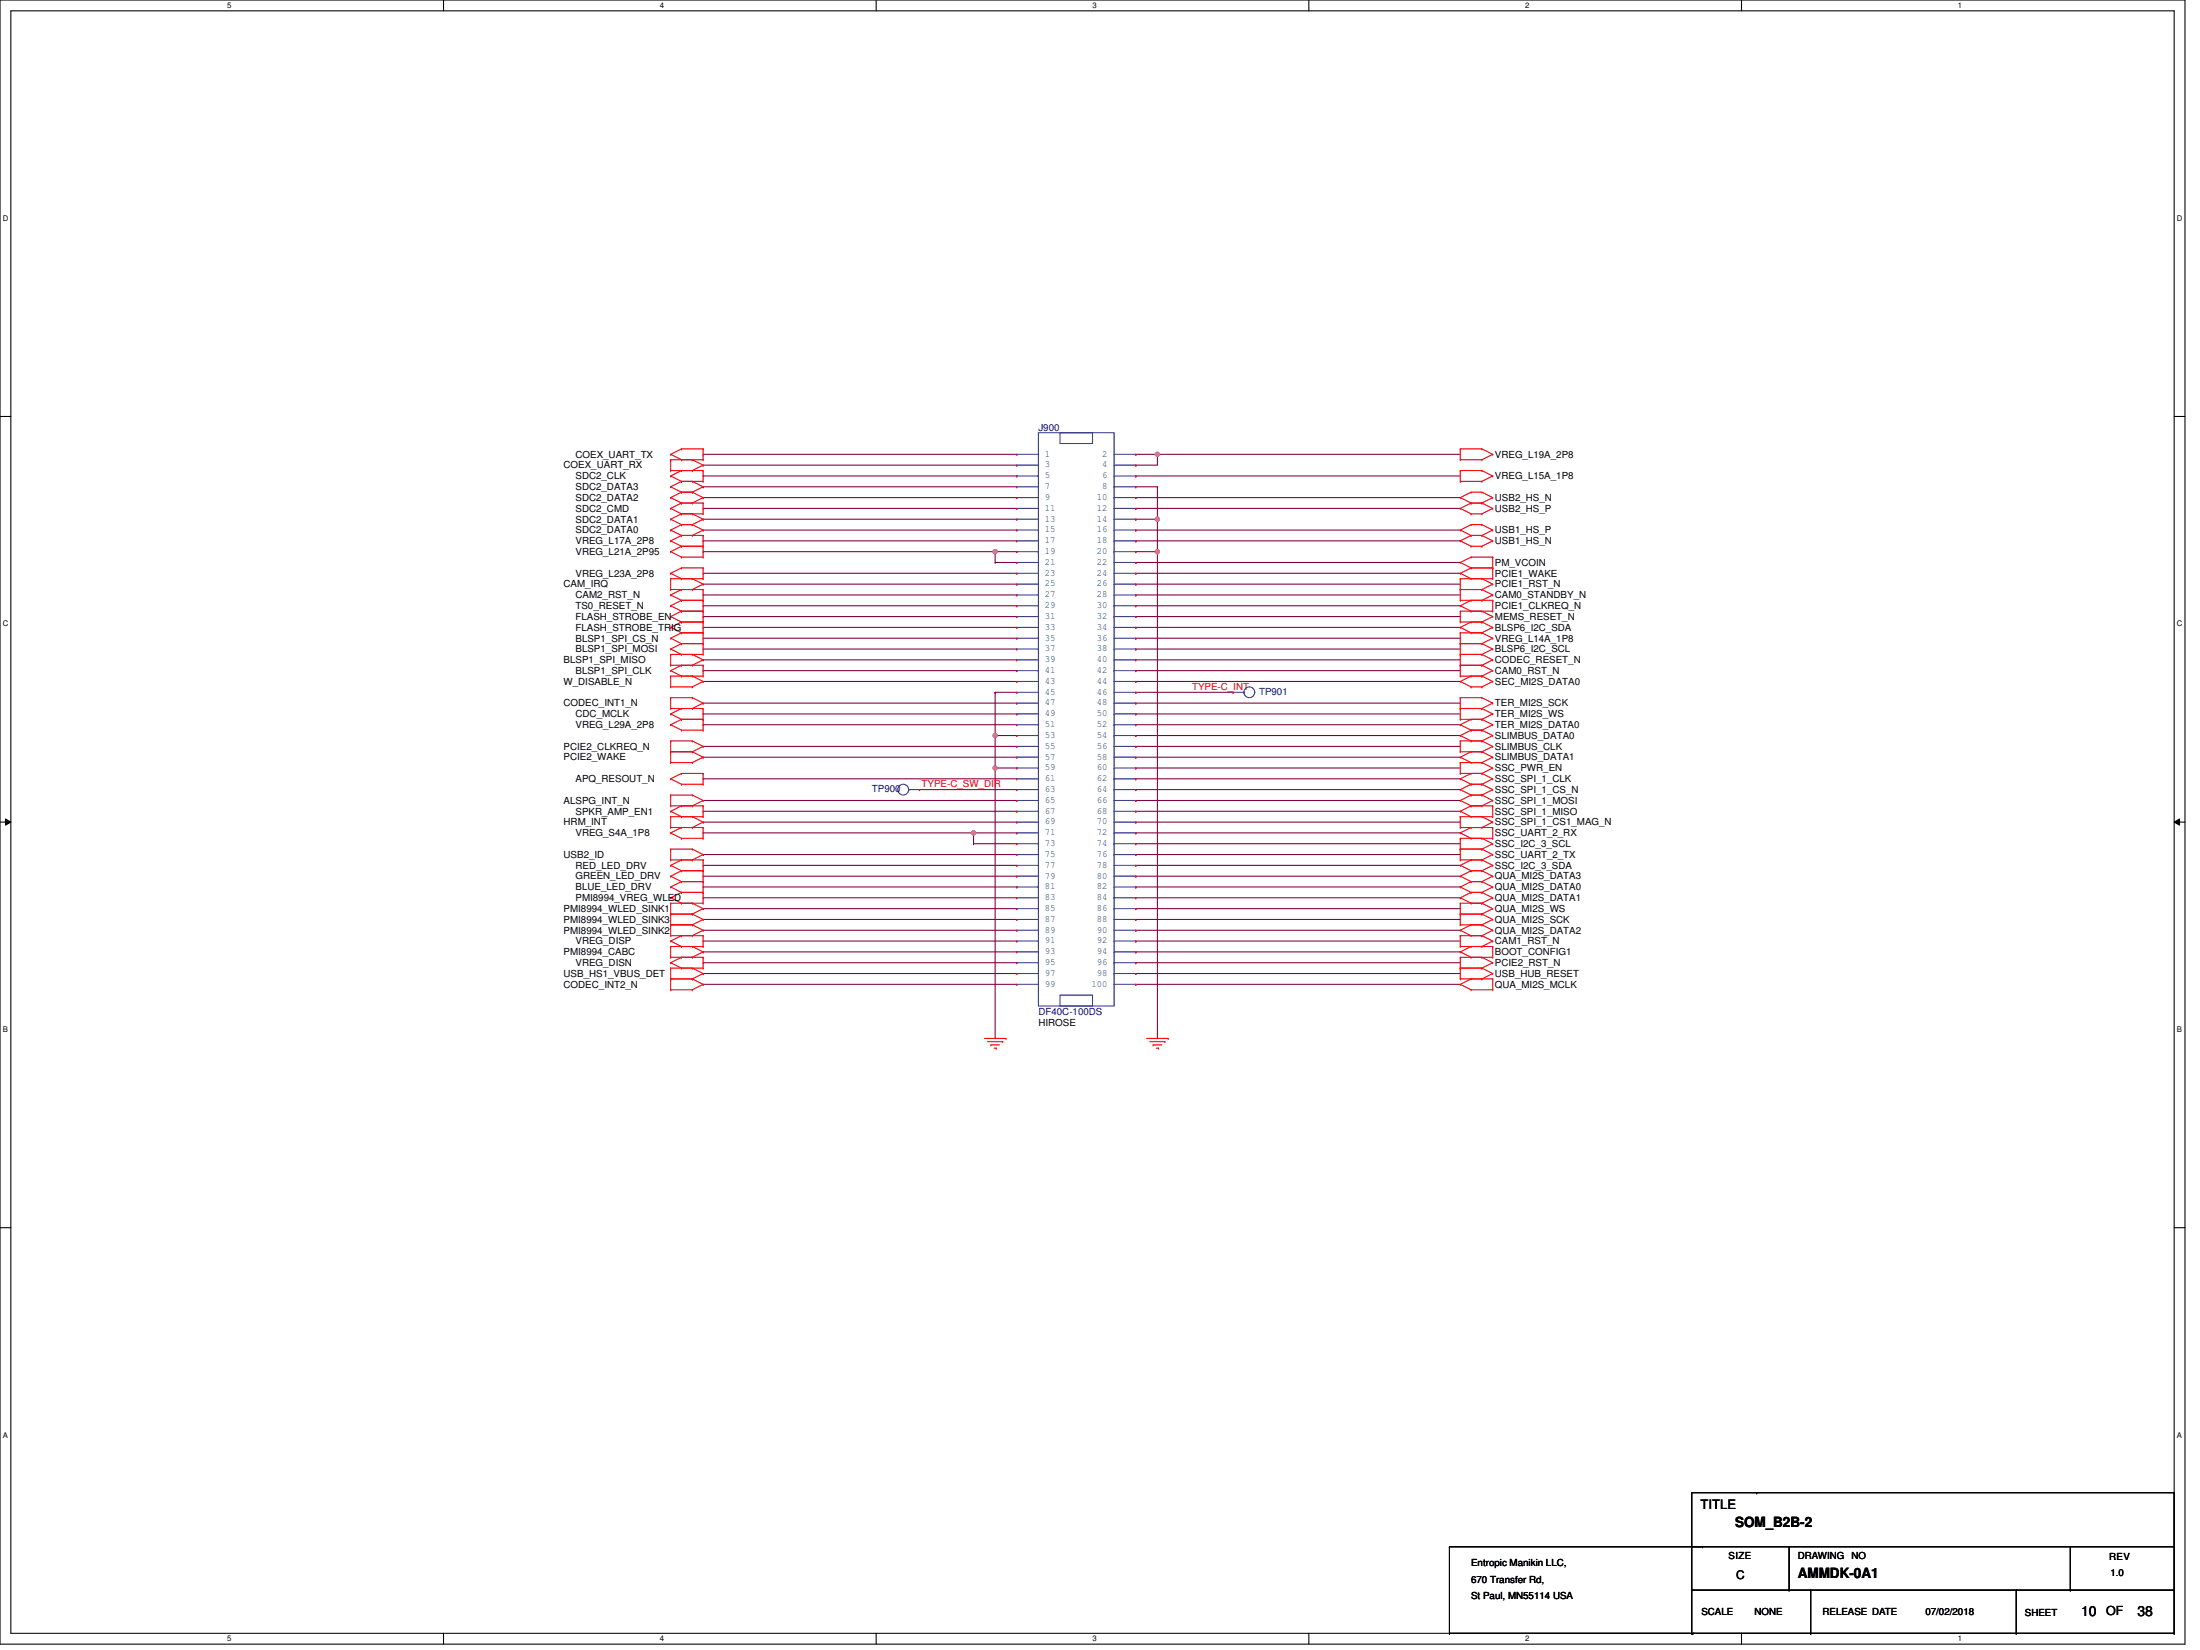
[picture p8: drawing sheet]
<svg xmlns="http://www.w3.org/2000/svg" width="610mm" height="457mm" viewBox="0 0 610 457" stroke-linecap="round" stroke-linejoin="round" font-family="sans-serif">
<path d="M0 0h605.4v455.6h-605.4zM3 3h599.4v449.6h-599.4z" fill="none" stroke="#000" stroke-width=".3"/>
<g fill="#fff">
<path d="M62.9 .3h1.2v2.4h-1.2z"/>
<path d="M62.9 452.9h1.2v2.4h-1.2z"/>
</g>
<path d="M122.9 0v3M122.9 452.6v3" fill="none" stroke="#000" stroke-width=".3"/>
<g fill="#fff">
<path d="M182.8 .3h1.2v2.4h-1.2z"/>
<path d="M182.8 452.9h1.2v2.4h-1.2z"/>
</g>
<path d="M242.8 0v3M242.8 452.6v3" fill="none" stroke="#000" stroke-width=".3"/>
<g fill="#fff">
<path d="M302.7 .3h1.2v2.4h-1.2z"/>
<path d="M302.7 452.9h1.2v2.4h-1.2z"/>
</g>
<path d="M362.7 0v3M362.7 452.6v3" fill="none" stroke="#000" stroke-width=".3"/>
<g fill="#fff">
<path d="M422.6 .3h1.2v2.4h-1.2z"/>
<path d="M422.6 452.9h1.2v2.4h-1.2z"/>
</g>
<path d="M482.6 0v3M482.6 452.6v3" fill="none" stroke="#000" stroke-width=".3"/>
<g fill="#fff">
<path d="M542.5 .3h1.2v2.4h-1.2z"/>
<path d="M542.5 452.9h1.2v2.4h-1.2z"/>
<path d="M.8 59.2h1.5v2.4h-1.5z"/>
<path d="M603.2 59.2h1.5v2.4h-1.5z"/>
<path d="M.8 171.6h1.5v2.4h-1.5z"/>
<path d="M603.2 171.6h1.5v2.4h-1.5z"/>
</g>
<path d="M0 115.4h3M602.4 115.4h3" fill="none" stroke="#000" stroke-width=".3"/>
<g fill="#fff">
<path d="M.8 284h1.4v2.4h-1.4z"/>
<path d="M603.2 284h1.4v2.4h-1.4z"/>
</g>
<path d="M0 227.8h3M602.4 227.8h3" fill="none" stroke="#000" stroke-width=".3"/>
<path d="M1.5 226.9l1.5 .9-1.5 .9zM602.4 227.8l1.5-.9v1.8z" fill="#000"/>
<path d="M1.5 226.9l1.5 .9-1.5 .9zM602.4 227.8l1.5-.9v1.8z" fill="none" stroke="#000" stroke-width=".28"/>
<g fill="#fff">
<path d="M.8 396.4h1.4v2.4h-1.4z"/>
<path d="M603.2 396.4h1.4v2.4h-1.4z"/>
</g>
<path d="M0 340.2h3M602.4 340.2h3" fill="none" stroke="#000" stroke-width=".3"/>
<path d="M275.7 212.8h.1M275.7 212.8v74.9" fill="none" stroke="#800040" stroke-width=".3"/>
<circle cx="275.7" cy="212.8" r=".59" fill="#f0f"/>
<circle cx="275.7" cy="212.8" r=".59" fill="none" stroke="#f0f" stroke-width=".3"/>
<path d="M320.7 152.9h.1M320.7 152.9v134.8" fill="none" stroke="#800040" stroke-width=".3"/>
<circle cx="320.7" cy="152.9" r=".59" fill="#f0f"/>
<circle cx="320.7" cy="152.9" r=".59" fill="none" stroke="#f0f" stroke-width=".3"/>
<g fill="none" stroke="#800040" stroke-width=".3">
<path d="M194.8 128.9h.1M194.8 131.9h.1M194.8 137.9h.1M194.8 125.9h.1M194.8 134.9h.1M194.8 128.9h86.9M194.8 131.9h86.9M194.8 137.9h86.9M194.8 125.9h86.9M194.8 134.9h86.9M314.7 137.9h.1M314.7 131.9h.1"/>
<path d="M314.7 128.9h.1M314.7 131.9h89.9M314.7 137.9h89.9M320.7 125.9h.1M320.7 125.9v3h-6M194.8 140.9h.1M194.8 146.9h.1M194.8 149.9h.1M194.8 158.9h.1M194.8 143.9h.1M194.8 140.9h86.9M194.8 146.9h86.9"/>
<path d="M194.8 149.9h86.9M194.8 158.9h86.9M194.8 143.9h86.9M275.7 155.9h.1M275.7 152.9h.1M275.7 155.9h6M275.7 152.9v3M314.7 140.9h.1M314.7 143.9h.1M314.7 152.9h.1M314.7 155.9h.1M314.7 158.9h.1"/>
<path d="M314.7 146.9h.1M314.7 149.9h.1M314.7 140.9h89.9M314.7 146.9h89.9M314.7 149.9h89.9M314.7 158.9h89.9M314.7 143.9h6M314.7 152.9h6M314.7 155.9h89.9M194.8 167.9h.1M194.8 173.8h.1M194.8 176.8h.1"/>
<path d="M194.8 170.8h.1M194.8 179.8h.1M194.8 161.9h.1M194.8 164.9h.1M194.8 167.9h86.9M194.8 173.8h86.9M194.8 176.8h86.9M194.8 179.8h86.9M194.8 170.8h86.9M194.8 164.9h86.9M194.8 161.9h86.9M314.7 167.9h.1"/>
<path d="M314.7 173.8h.1M314.7 176.8h.1M314.7 179.8h.1M314.7 170.8h.1M314.7 164.9h.1M314.7 161.9h.1M314.7 167.9h89.9M314.7 173.8h89.9M314.7 176.8h89.9M314.7 179.8h89.9M314.7 170.8h89.9M314.7 164.9h89.9"/>
<path d="M314.7 161.9h89.9M194.8 182.8h.1M194.8 185.8h.1M194.8 194.8h.1M194.8 188.8h.1M194.8 197.8h.1M194.8 182.8h86.9M194.8 185.8h86.9M194.8 194.8h86.9M194.8 188.8h86.9M194.8 197.8h86.9M275.7 191.8h.1"/>
<path d="M275.7 191.8h6M275.7 191.8v12M314.7 197.8h.1M314.7 185.8h.1M314.7 188.8h.1M314.7 182.8h.1M314.7 191.8h.1M314.7 194.8h.1M314.7 182.8h89.9M314.7 185.8h89.9M314.7 194.8h89.9M314.7 188.8h89.9"/>
<path d="M314.7 197.8h89.9M314.7 191.8h27M194.8 200.8h.1M194.8 206.8h.1M194.8 215.8h.1M194.8 209.8h.1M194.8 200.8h86.9M194.8 206.8h86.9M194.8 215.8h86.9M194.8 209.8h86.9M254.8 218.8h.1M254.8 218.8h26.9"/>
<path d="M275.7 203.8h.1M275.7 212.8h.1M275.7 203.8h6M275.7 212.8h6M314.7 215.8h.1M314.7 209.8h.1M314.7 206.8h.1M314.7 203.8h.1M314.7 200.8h.1M314.7 212.8h.1M314.7 218.8h.1M314.7 200.8h89.9"/>
<path d="M314.7 203.8h89.9M314.7 206.8h89.9M314.7 212.8h89.9M314.7 215.8h89.9M314.7 209.8h89.9M314.7 218.8h89.9M194.8 221.8h.1M194.8 224.8h.1M194.8 239.8h.1M194.8 227.8h.1M194.8 236.8h.1M194.8 221.8h86.9"/>
<path d="M194.8 224.8h86.9M194.8 239.8h86.9M194.8 227.8h86.9M194.8 236.8h86.9M269.8 233.8h.1M269.8 230.8h.1M269.8 233.8h11.9M269.8 230.8v3M314.7 233.8h.1M314.7 230.8h.1M314.7 239.8h.1M314.7 221.8h.1"/>
<path d="M314.7 224.8h.1M314.7 236.8h.1M314.7 227.8h.1M314.7 221.8h89.9M314.7 224.8h89.9M314.7 239.8h89.9M314.7 233.8h89.9M314.7 230.8h89.9M314.7 227.8h89.9M314.7 236.8h89.9M194.8 242.8h.1M194.8 257.8h.1"/>
<path d="M194.8 245.8h.1M194.8 248.8h.1M194.8 251.8h.1M194.8 254.8h.1M194.8 242.8h86.9M194.8 257.8h86.9M194.8 251.8h86.9M194.8 254.8h86.9M194.8 245.8h86.9M194.8 248.8h86.9M314.7 251.8h.1M314.7 254.8h.1"/>
<path d="M314.7 257.8h.1M314.7 242.8h.1M314.7 245.8h.1M314.7 248.8h.1M314.7 242.8h89.9M314.7 257.8h89.9M314.7 251.8h89.9M314.7 254.8h89.9M314.7 245.8h89.9M314.7 248.8h89.9M194.8 263.8h.1M194.8 266.8h.1"/>
<path d="M194.8 272.8h.1M194.8 260.8h.1M194.8 269.8h.1M194.8 263.8h86.9M194.8 266.8h86.9M194.8 272.8h86.9M194.8 269.8h86.9M194.8 260.8h86.9M314.7 266.8h.1M314.7 269.8h.1M314.7 260.8h.1M314.7 263.8h.1"/>
<path d="M314.7 272.8h.1M314.7 263.8h89.9M314.7 266.8h89.9M314.7 272.8h89.9M314.7 269.8h89.9M314.7 260.8h89.9"/>
</g>
<circle cx="275.7" cy="203.8" r=".59" fill="#f0f"/>
<circle cx="275.7" cy="203.8" r=".59" fill="none" stroke="#f0f" stroke-width=".3"/>
<path d="M314.7 134.9h.1M314.7 134.9h6M320.7 134.9h.1M320.7 134.9v18M320.7 143.9h.1M275.7 203.8h.1M275.7 203.8v9" fill="none" stroke="#800040" stroke-width=".3"/>
<circle cx="320.7" cy="143.9" r=".59" fill="#f0f"/>
<circle cx="320.7" cy="143.9" r=".59" fill="none" stroke="#f0f" stroke-width=".3"/>
<path d="M194.8 152.9h.1M194.8 152.9h86.9M275.7 152.9h.1" fill="none" stroke="#800040" stroke-width=".3"/>
<circle cx="275.7" cy="152.9" r=".59" fill="#f0f"/>
<circle cx="275.7" cy="152.9" r=".59" fill="none" stroke="#f0f" stroke-width=".3"/>
<path d="M194.8 230.8h.1M194.8 230.8h86.9M269.8 230.8h.1" fill="none" stroke="#800040" stroke-width=".3"/>
<circle cx="269.7" cy="230.8" r=".59" fill="#f0f"/>
<circle cx="269.7" cy="230.8" r=".59" fill="none" stroke="#f0f" stroke-width=".3"/>
<path d="M314.7 125.9h.1M314.7 125.9h89.9M320.7 125.9h.1" fill="none" stroke="#800040" stroke-width=".3"/>
<circle cx="320.7" cy="125.9" r=".59" fill="#f0f"/>
<circle cx="320.7" cy="125.9" r=".59" fill="none" stroke="#f0f" stroke-width=".3"/>
<g fill="none" stroke="#f00" stroke-width=".3">
<path d="M185.8 125.9h.1M185.8 130.4h.1M185.8 127.4h.1M185.8 131.9h.1M185.8 134.9h.1M185.8 137.9h.1M185.8 127.4h9M185.8 125.9l3 1.5M185.8 130.4h9M185.8 127.4v3M185.8 131.9l3 1.5M185.8 134.9l3 1.5"/>
<path d="M185.8 137.9l3 1.5M188.8 124.4h.1M188.8 127.4h.1M188.8 130.4h.1M188.8 133.4h.1M188.8 136.4h.1M188.8 139.4h.1M188.8 124.4l-3 1.5M188.8 124.4h6M188.8 130.4l-3 1.5M188.8 133.4h6M188.8 133.4l-3 1.5"/>
<path d="M188.8 136.4h3M188.8 136.4l-3 1.5M188.8 139.4h6M188.8 139.4l-3 1.5M191.8 127.4h.1M191.8 130.4h.1M191.8 133.4h.1M191.8 136.4h.1M191.8 139.4h.1M191.8 127.4l3 1.5M191.8 133.4l3 1.5M191.8 136.4l3 1.5"/>
<path d="M194.8 124.4h.1M194.8 127.4h.1M194.8 128.9h.1M194.8 130.4h.1M194.8 133.4h.1M194.8 134.9h.1M194.8 137.9h.1M194.8 139.4h.1M194.8 124.4v3M194.8 130.4v3M194.8 139.4v3M194.8 128.9l-3 1.5"/>
<path d="M194.8 134.9l-3 1.5M194.8 137.9l-3 1.5M281.7 125.9h.1M281.7 128.9h.1M281.7 131.9h.1M281.7 134.9h.1M281.7 137.9h.1M314.7 125.9h.1M314.7 128.9h.1M314.7 131.9h.1M314.7 134.9h.1M314.7 137.9h.1"/>
<path d="M404.6 127.4h.1M404.6 124.4h.1M404.6 133.4h.1M404.6 130.4h.1M404.6 137.9h.1M404.6 124.4h6M404.6 127.4h6M404.6 130.4h6M404.6 133.4h6M404.6 124.4v3M404.6 130.4v3M404.6 137.9l3 1.5"/>
<path d="M407.6 136.4h.1M407.6 139.4h.1M407.6 136.4h3M407.6 139.4h3M407.6 136.4l-3 1.5M407.6 139.4l-3 1.5M410.6 124.4h.1M410.6 127.4h.1M410.6 130.4h.1M410.6 133.4h.1M410.6 136.4h.1M410.6 139.4h.1"/>
<path d="M410.6 124.4l3 1.5M410.6 130.4l3 1.5M410.6 136.4l3 1.5M410.6 139.4l3 1.5M413.6 125.9h.1M413.6 131.9h.1M413.6 137.9h.1M413.6 125.9l-3 1.5M413.6 131.9l-3 1.5M413.6 137.9l-3 1.5M185.8 140.9h.1M185.8 143.9h.1"/>
<path d="M185.8 146.9h.1M185.8 149.9h.1M185.8 152.9h.1M185.8 158.9h.1M185.8 140.9l3 1.5M185.8 143.9l3 1.5M185.8 146.9l3 1.5M185.8 149.9l3 1.5M185.8 152.9l3 1.5M185.8 158.9l3 1.5M188.8 142.4h.1M188.8 145.4h.1"/>
<path d="M188.8 148.4h.1M188.8 151.4h.1M188.8 154.4h.1M188.8 157.4h.1M188.8 142.4h6M188.8 142.4l-3 1.5M188.8 145.4h3M188.8 145.4l-3 1.5M188.8 148.4h6M188.8 148.4l-3 1.5M188.8 151.4h6M188.8 151.4l-3 1.5"/>
<path d="M188.8 154.4h6M188.8 157.4l-3 1.5M188.8 157.4h6M191.8 142.4h.1M191.8 145.4h.1M191.8 148.4h.1M191.8 142.4l3 1.5M191.8 145.4l3 1.5M194.8 142.4h.1M194.8 143.9h.1M194.8 146.9h.1M194.8 148.4h.1"/>
<path d="M194.8 151.4h.1M194.8 154.4h.1M194.8 157.4h.1M194.8 148.4v6M194.8 157.4v3M194.8 143.9l-3 1.5M194.8 146.9l-3 1.5M281.7 140.9h.1M281.7 143.9h.1M281.7 146.9h.1M281.7 149.9h.1M281.7 152.9h.1"/>
<path d="M281.7 155.9h.1M281.7 158.9h.1M314.7 140.9h.1M314.7 143.9h.1M314.7 146.9h.1M314.7 149.9h.1M314.7 152.9h.1M314.7 155.9h.1M314.7 158.9h.1M404.6 140.9h.1M404.6 146.9h.1M404.6 149.9h.1"/>
<path d="M404.6 155.9h.1M404.6 158.9h.1M404.6 140.9l3 1.5M404.6 146.9l3 1.5M404.6 149.9l3 1.5M404.6 155.9l3 1.5M404.6 158.9l3 1.5M407.6 142.4h.1M407.6 145.4h.1M407.6 148.4h.1M407.6 151.4h.1M407.6 154.4h.1"/>
<path d="M407.6 157.4h.1M407.6 142.4h3M407.6 145.4h3M407.6 148.4h3M407.6 151.4h3M407.6 154.4h6M407.6 157.4h6M407.6 145.4l-3 1.5M407.6 148.4l-3 1.5M407.6 154.4l-3 1.5M407.6 157.4l-3 1.5M410.6 142.4h.1"/>
<path d="M410.6 145.4h.1M410.6 148.4h.1M410.6 151.4h.1M410.6 145.4l3 1.5M410.6 148.4l3 1.5M413.6 140.9h.1M413.6 146.9h.1M413.6 149.9h.1M413.6 154.4h.1M413.6 157.4h.1M413.6 140.9l-3 1.5M413.6 146.9l-3 1.5"/>
<path d="M413.6 149.9l-3 1.5M413.6 154.4v6M185.8 163.4h.1M185.8 160.4h.1M185.8 164.9h.1M185.8 167.9h.1M185.8 170.8h.1M185.8 173.8h.1M185.8 176.8h.1M185.8 179.8h.1M185.8 160.4v3M185.8 160.4h9"/>
<path d="M185.8 163.4h9M185.8 164.9l3 1.4M185.8 167.9l3 1.5M185.8 170.8l3 1.5M185.8 173.8l3 1.5M185.8 176.8l3 1.5M185.8 179.8l3 1.5M188.8 160.4h.1M188.8 163.4h.1M188.8 166.3h.1M188.8 169.4h.1M188.8 172.3h.1"/>
<path d="M188.8 175.3h.1M188.8 178.3h.1M188.8 163.4l-3 1.5M188.8 166.3h6M188.8 166.3l-3 1.6M188.8 169.4h6M188.8 169.4l-3 1.4M188.8 172.3h6M188.8 172.3l-3 1.5M188.8 175.3h6M188.8 175.3l-3 1.5M188.8 178.3h6"/>
<path d="M188.8 178.3l-3 1.5M191.8 160.4h.1M191.8 163.4h.1M191.8 160.4l3 1.5M194.8 160.4h.1M194.8 161.9h.1M194.8 163.4h.1M194.8 166.3h.1M194.8 169.4h.1M194.8 172.3h.1M194.8 175.3h.1M194.8 178.3h.1"/>
<path d="M194.8 163.4v17.9M194.8 161.9l-3 1.5M281.7 161.9h.1M281.7 164.9h.1M281.7 167.9h.1M281.7 170.8h.1M281.7 173.8h.1M281.7 176.8h.1M281.7 179.8h.1M314.7 161.9h.1M314.7 164.9h.1M314.7 167.9h.1"/>
<path d="M314.7 170.8h.1M314.7 173.8h.1M314.7 176.8h.1M314.7 179.8h.1M404.6 166.3h.1M404.6 163.4h.1M404.6 167.9h.1M404.6 172.3h.1M404.6 169.4h.1M404.6 173.8h.1M404.6 160.4h.1M404.6 178.3h.1"/>
<path d="M404.6 175.3h.1M404.6 160.4h9M404.6 163.4h6M404.6 166.3h9M404.6 169.4h9M404.6 172.3h6M404.6 175.3h6M404.6 178.3h6M404.6 160.4v5.9M404.6 169.4v2.9M404.6 175.3v12M404.6 167.9l3 1.5"/>
<path d="M404.6 173.8l3 1.5M407.6 166.3h.1M407.6 169.4h.1M407.6 172.3h.1M407.6 175.3h.1M407.6 160.4h.1M407.6 166.3l-3 1.6M407.6 172.3l-3 1.5M410.6 163.4h.1M410.6 166.3h.1M410.6 169.4h.1M410.6 172.3h.1"/>
<path d="M410.6 175.3h.1M410.6 160.4h.1M410.6 178.3h.1M410.6 163.4l3 1.5M410.6 169.4l3 1.4M410.6 172.3l3 1.5M410.6 160.4l3 1.5M410.6 175.3l3 1.5M410.6 178.3l3 1.5M413.6 164.9h.1M413.6 166.3h.1M413.6 169.4h.1"/>
<path d="M413.6 170.8h.1M413.6 173.8h.1M413.6 160.4h.1M413.6 161.9h.1M413.6 176.8h.1M413.6 179.8h.1M413.6 164.9l-3 1.4M413.6 166.3v3.1M413.6 170.8l-3 1.5M413.6 173.8l-3 1.5M413.6 161.9l-3 1.5M413.6 176.8l-3 1.5"/>
<path d="M413.6 179.8l-3 1.5M185.8 184.3h.1M185.8 181.3h.1M185.8 185.8h.1M185.8 190.3h.1M185.8 187.3h.1M185.8 196.3h.1M185.8 193.3h.1M185.8 197.8h.1M185.8 181.3v3M185.8 187.3v3M185.8 193.3v3"/>
<path d="M185.8 181.3h9M185.8 184.3h9M185.8 187.3h9M185.8 185.8l3 1.5M185.8 190.3h6M185.8 193.3h6M185.8 196.3h9M185.8 197.8l3 1.5M188.8 181.3h.1M188.8 184.3h.1M188.8 187.3h.1M188.8 196.3h.1"/>
<path d="M188.8 199.3h.1M188.8 184.3l-3 1.5M188.8 196.3l-3 1.5M188.8 199.3h6M188.8 199.3l-3 1.5M191.8 181.3h.1M191.8 184.3h.1M191.8 187.3h.1M191.8 190.3h.1M191.8 193.3h.1M191.8 196.3h.1M191.8 181.3l3 1.5"/>
<path d="M191.8 187.3l3 1.5M191.8 193.3l3 1.5M194.8 181.3h.1M194.8 182.8h.1M194.8 184.3h.1M194.8 187.3h.1M194.8 188.8h.1M194.8 194.8h.1M194.8 196.3h.1M194.8 199.3h.1M194.8 184.3v3M194.8 196.3v6"/>
<path d="M194.8 182.8l-3 1.5M194.8 188.8l-3 1.5M194.8 194.8l-3 1.5M281.7 182.8h.1M281.7 185.8h.1M281.7 188.8h.1M281.7 191.8h.1M281.7 194.8h.1M281.7 197.8h.1M314.7 182.8h.1M314.7 185.8h.1M314.7 188.8h.1"/>
<path d="M314.7 191.8h.1M314.7 194.8h.1M314.7 197.8h.1M341.7 191.8h.1M404.6 181.3h.1M404.6 184.3h.1M404.6 187.3h.1M404.6 188.8h.1M404.6 196.3h.1M404.6 193.3h.1M404.6 199.3h.1M404.6 181.3h6"/>
<path d="M404.6 184.3h6M404.6 187.3h6M404.6 193.3h6M404.6 196.3h6M404.6 199.3h6M404.6 193.3v6M404.6 188.8l3 1.5M407.6 187.3h.1M407.6 190.3h.1M407.6 199.3h.1M407.6 190.3h3M407.6 187.3l-3 1.5"/>
<path d="M407.6 199.3l-3 1.5M410.6 181.3h.1M410.6 184.3h.1M410.6 187.3h.1M410.6 190.3h.1M410.6 193.3h.1M410.6 196.3h.1M410.6 199.3h.1M410.6 181.3l3 1.5M410.6 184.3l3 1.5M410.6 187.3l3 1.5M410.6 193.3l3 1.5"/>
<path d="M410.6 196.3l3 1.5M410.6 199.3l3 1.5M413.6 182.8h.1M413.6 185.8h.1M413.6 188.8h.1M413.6 194.8h.1M413.6 197.8h.1M413.6 182.8l-3 1.5M413.6 185.8l-3 1.5M413.6 188.8l-3 1.5M413.6 194.8l-3 1.5M413.6 197.8l-3 1.5"/>
<path d="M185.8 200.8h.1M185.8 208.3h.1M185.8 205.3h.1M185.8 211.3h.1M185.8 215.8h.1M185.8 205.3v6M185.8 200.8l3 1.5M185.8 205.3h6M185.8 208.3h6M185.8 211.3h6M185.8 215.8l3 1.5M188.8 202.3h.1"/>
<path d="M188.8 214.3h.1M188.8 217.3h.1M188.8 202.3h6M188.8 214.3l-3 1.5M188.8 214.3h6M188.8 217.3h6M191.8 205.3h.1M191.8 208.3h.1M191.8 211.3h.1M191.8 205.3l3 1.5M191.8 208.3l3 1.5M194.8 202.3h.1"/>
<path d="M194.8 206.8h.1M194.8 209.8h.1M194.8 214.3h.1M194.8 217.3h.1M194.8 214.3v3M194.8 206.8l-3 1.5M194.8 209.8l-3 1.5M254.8 218.8h.1M281.7 200.8h.1M281.7 203.8h.1M281.7 206.8h.1M281.7 209.8h.1"/>
<path d="M281.7 212.8h.1M281.7 215.8h.1M281.7 218.8h.1M314.7 200.8h.1M314.7 203.8h.1M314.7 206.8h.1M314.7 209.8h.1M314.7 212.8h.1M314.7 215.8h.1M314.7 218.8h.1M404.6 200.8h.1M404.6 203.8h.1"/>
<path d="M404.6 208.3h.1M404.6 205.3h.1M404.6 209.8h.1M404.6 214.3h.1M404.6 211.3h.1M404.6 215.8h.1M404.6 218.8h.1M404.6 205.3h6M404.6 208.3h6M404.6 211.3h6M404.6 214.3h6M404.6 205.3v3"/>
<path d="M404.6 211.3v3M404.6 200.8l3 1.5M404.6 203.8l3 1.5M404.6 209.8l3 1.5M404.6 215.8l3 1.5M404.6 218.8l3 1.5M407.6 202.3h.1M407.6 205.3h.1M407.6 208.3h.1M407.6 211.3h.1M407.6 214.3h.1M407.6 217.3h.1"/>
<path d="M407.6 202.3h3M407.6 217.3h3M407.6 202.3l-3 1.5M407.6 208.3l-3 1.5M407.6 214.3l-3 1.5M407.6 217.3l-3 1.5M410.6 202.3h.1M410.6 205.3h.1M410.6 208.3h.1M410.6 211.3h.1M410.6 214.3h.1M410.6 217.3h.1"/>
<path d="M410.6 202.3l3 1.5M410.6 205.3l3 1.5M410.6 208.3l3 1.5M410.6 211.3l3 1.5M410.6 214.3l3 1.5M410.6 217.3l3 1.5M413.6 200.8h.1M413.6 203.8h.1M413.6 206.8h.1M413.6 209.8h.1M413.6 212.8h.1M413.6 215.8h.1"/>
<path d="M413.6 218.8h.1M413.6 200.8l-3 1.5M413.6 203.8l-3 1.5M413.6 206.8l-3 1.5M413.6 209.8l-3 1.5M413.6 212.8l-3 1.5M413.6 215.8l-3 1.5M413.6 218.8l-3 1.5M185.8 223.3h.1M185.8 220.3h.1M185.8 224.8h.1M185.8 229.3h.1"/>
<path d="M185.8 226.3h.1M185.8 230.8h.1M185.8 238.3h.1M185.8 235.3h.1M185.8 239.8h.1M185.8 220.3v3M185.8 226.3v3M185.8 235.3v3M185.8 220.3h6M185.8 223.3h9M185.8 226.3h9M185.8 224.8l3 1.5"/>
<path d="M185.8 229.3h9M185.8 230.8l3 1.5M185.8 235.3h6M185.8 238.3h9M185.8 239.8l3 1.5M188.8 223.3h.1M188.8 226.3h.1M188.8 229.3h.1M188.8 232.3h.1M188.8 238.3h.1M188.8 223.3l-3 1.5M188.8 229.3l-3 1.5"/>
<path d="M188.8 232.3h6M188.8 238.3l-3 1.5M191.8 220.3h.1M191.8 223.3h.1M191.8 226.3h.1M191.8 229.3h.1M191.8 235.3h.1M191.8 238.3h.1M191.8 220.3l3 1.5M191.8 226.3l3 1.5M191.8 235.3l3 1.5M194.8 221.8h.1"/>
<path d="M194.8 223.3h.1M194.8 226.3h.1M194.8 227.8h.1M194.8 229.3h.1M194.8 232.3h.1M194.8 236.8h.1M194.8 238.3h.1M194.8 223.3v3M194.8 229.3v3M194.8 238.3v12M194.8 221.8l-3 1.5M194.8 227.8l-3 1.5"/>
<path d="M194.8 236.8l-3 1.5M281.7 221.8h.1M281.7 224.8h.1M281.7 227.8h.1M281.7 230.8h.1M281.7 233.8h.1M281.7 236.8h.1M281.7 239.8h.1M314.7 221.8h.1M314.7 224.8h.1M314.7 227.8h.1M314.7 230.8h.1"/>
<path d="M314.7 233.8h.1M314.7 236.8h.1M314.7 239.8h.1M404.6 221.8h.1M404.6 224.8h.1M404.6 229.3h.1M404.6 226.3h.1M404.6 230.8h.1M404.6 235.3h.1M404.6 232.3h.1M404.6 238.3h.1M404.6 239.8h.1"/>
<path d="M404.6 226.3h9M404.6 229.3h9M404.6 232.3h9M404.6 235.3h6M404.6 238.3h6M404.6 226.3v3M404.6 232.3v6M404.6 221.8l3 1.5M404.6 224.8l3 1.5M404.6 230.8l3 1.5M404.6 239.8l3 1.5M407.6 220.3h.1"/>
<path d="M407.6 223.3h.1M407.6 226.3h.1M407.6 229.3h.1M407.6 232.3h.1M407.6 238.3h.1M407.6 220.3h3M407.6 223.3h6M407.6 220.3l-3 1.5M407.6 223.3l-3 1.5M407.6 229.3l-3 1.5M407.6 238.3l-3 1.5M410.6 220.3h.1"/>
<path d="M410.6 223.3h.1M410.6 226.3h.1M410.6 229.3h.1M410.6 232.3h.1M410.6 235.3h.1M410.6 238.3h.1M410.6 220.3l3 1.5M410.6 226.3l3 1.5M410.6 232.3l3 1.5M410.6 235.3l3 1.5M410.6 238.3l3 1.5M413.6 221.8h.1"/>
<path d="M413.6 223.3h.1M413.6 226.3h.1M413.6 227.8h.1M413.6 229.3h.1M413.6 232.3h.1M413.6 233.8h.1M413.6 236.8h.1M413.6 239.8h.1M413.6 223.3v3M413.6 229.3v3M413.6 221.8l-3 1.5M413.6 227.8l-3 1.5"/>
<path d="M413.6 233.8l-3 1.5M413.6 236.8l-3 1.5M413.6 239.8l-3 1.5M185.8 242.8h.1M185.8 245.8h.1M185.8 248.8h.1M185.8 253.3h.1M185.8 250.3h.1M185.8 256.3h.1M185.8 259.3h.1M185.8 250.3v9M185.8 242.8l3 1.5"/>
<path d="M185.8 245.8l3 1.5M185.8 250.3h9M185.8 248.8l3 1.5M185.8 253.3h6M185.8 256.3h6M185.8 259.3h9M188.8 241.3h.1M188.8 244.3h.1M188.8 247.3h.1M188.8 250.3h.1M188.8 259.3h.1M188.8 241.3h6"/>
<path d="M188.8 241.3l-3 1.5M188.8 244.3h6M188.8 244.3l-3 1.5M188.8 247.3h6M188.8 247.3l-3 1.5M188.8 259.3l-3 1.5M191.8 250.3h.1M191.8 253.3h.1M191.8 256.3h.1M191.8 259.3h.1M191.8 250.3l3 1.5M191.8 253.3l3 1.5"/>
<path d="M191.8 256.3l3 1.5M194.8 241.3h.1M194.8 244.3h.1M194.8 247.3h.1M194.8 250.3h.1M194.8 251.8h.1M194.8 254.8h.1M194.8 257.8h.1M194.8 259.3h.1M194.8 259.3v3M194.8 251.8l-3 1.5M194.8 254.8l-3 1.5"/>
<path d="M194.8 257.8l-3 1.5M281.7 242.8h.1M281.7 245.8h.1M281.7 248.8h.1M281.7 251.8h.1M281.7 254.8h.1M281.7 257.8h.1M314.7 242.8h.1M314.7 245.8h.1M314.7 254.8h.1M314.7 248.8h.1M314.7 257.8h.1"/>
<path d="M314.7 251.8h.1M404.6 242.8h.1M404.6 245.8h.1M404.6 248.8h.1M404.6 253.3h.1M404.6 250.3h.1M404.6 256.3h.1M404.6 257.8h.1M404.6 259.3h.1M404.6 250.3h6M404.6 253.3h6M404.6 256.3h6"/>
<path d="M404.6 259.3h6M404.6 250.3v6M404.6 259.3v3M404.6 242.8l3 1.5M404.6 245.8l3 1.5M404.6 248.8l3 1.5M404.6 257.8l3 1.5M407.6 241.3h.1M407.6 244.3h.1M407.6 247.3h.1M407.6 250.3h.1M407.6 256.3h.1"/>
<path d="M407.6 259.3h.1M407.6 241.3h3M407.6 244.3h3M407.6 247.3h3M407.6 241.3l-3 1.5M407.6 244.3l-3 1.5M407.6 247.3l-3 1.5M407.6 256.3l-3 1.5M410.6 241.3h.1M410.6 244.3h.1M410.6 247.3h.1M410.6 250.3h.1"/>
<path d="M410.6 253.3h.1M410.6 256.3h.1M410.6 259.3h.1M410.6 241.3l3 1.5M410.6 244.3l3 1.5M410.6 247.3l3 1.5M410.6 250.3l3 1.5M410.6 253.3l3 1.5M410.6 256.3l3 1.5M410.6 259.3l3 1.5M413.6 242.8h.1M413.6 245.8h.1"/>
<path d="M413.6 248.8h.1M413.6 251.8h.1M413.6 254.8h.1M413.6 257.8h.1M413.6 242.8l-3 1.5M413.6 245.8l-3 1.5M413.6 248.8l-3 1.5M413.6 251.8l-3 1.5M413.6 254.8l-3 1.5M413.6 257.8l-3 1.5M185.8 260.8h.1M185.8 265.3h.1"/>
<path d="M185.8 262.3h.1M185.8 266.8h.1M185.8 271.3h.1M185.8 268.3h.1M185.8 274.3h.1M185.8 262.3v3M185.8 268.3v6M185.8 262.3h9M185.8 260.8l3 1.5M185.8 265.3h9M185.8 268.3h9M185.8 266.8l3 1.5"/>
<path d="M185.8 271.3h6M185.8 274.3h6M188.8 262.3h.1M188.8 265.3h.1M188.8 268.3h.1M188.8 265.3l-3 1.5M191.8 262.3h.1M191.8 265.3h.1M191.8 268.3h.1M191.8 271.3h.1M191.8 274.3h.1M191.8 262.3l3 1.5"/>
<path d="M191.8 268.3l3 1.5M191.8 271.3l3 1.5M194.8 262.3h.1M194.8 263.8h.1M194.8 265.3h.1M194.8 268.3h.1M194.8 269.8h.1M194.8 272.8h.1M194.8 265.3v3M194.8 263.8l-3 1.5M194.8 269.8l-3 1.5M194.8 272.8l-3 1.5"/>
<path d="M281.7 260.8h.1M281.7 263.8h.1M281.7 266.8h.1M281.7 269.8h.1M281.7 272.8h.1M314.7 260.8h.1M314.7 263.8h.1M314.7 266.8h.1M314.7 269.8h.1M314.7 272.8h.1M404.6 262.3h.1M404.6 263.8h.1"/>
<path d="M404.6 268.3h.1M404.6 265.3h.1M404.6 271.3h.1M404.6 272.8h.1M404.6 262.3h9M404.6 265.3h9M404.6 268.3h6M404.6 271.3h9M404.6 265.3v6M404.6 263.8l3 1.5M404.6 272.8l3 1.5M407.6 262.3h.1"/>
<path d="M407.6 265.3h.1M407.6 271.3h.1M407.6 274.3h.1M407.6 274.3h6M407.6 262.3l-3 1.5M407.6 271.3l-3 1.5M410.6 262.3h.1M410.6 265.3h.1M410.6 268.3h.1M410.6 271.3h.1M410.6 265.3l3 1.5M410.6 268.3l3 1.5"/>
<path d="M413.6 260.8h.1M413.6 262.3h.1M413.6 265.3h.1M413.6 266.8h.1M413.6 269.8h.1M413.6 271.3h.1M413.6 274.3h.1M413.6 262.3v3M413.6 271.3v3M413.6 260.8l-3 1.5M413.6 266.8l-3 1.5M413.6 269.8l-3 1.5"/>
<path d="M272.8 287.7h5.9M273.7 288.6h4.1M274.6 289.5h.1M274.6 289.5h2.3M275.5 290.4h.6M276.1 290.4h.1M277.8 288.6h.1M278.7 287.7h.1M317.7 287.7h6M318.6 288.6h4.2M319.5 289.5h.1M319.5 289.5h2.4"/>
<path d="M320.4 290.4h.6M321 290.4h.1M322.8 288.6h.1M323.7 287.7h.1"/>
</g>
<g fill="none" stroke="#000" stroke-width=".3">
<path d="M486.7 413.6h.1M401.6 428.6h.1M401.6 428.6h200.8M401.6 428.6v24M471.8 428.6h.1M495.7 428.6v12M573.7 428.6v12M602.4 428.6h.1M401.6 452.6h.1M401.6 452.6h200.8M468.8 452.6h.1M468.8 452.6v-39h133.6v39"/>
<path d="M468.8 440.6h133.6M469.1 452.6h.1M495.7 440.6h.1M501.7 452.6h.1M501.7 440.6v12M558.7 452.6h.1M558.7 440.6v12M573.7 440.6h.1M602.4 440.6h.1M602.4 452.6h.1"/>
</g>
<g fill="none" stroke="#00f" stroke-width=".3">
<path d="M287.7 119.9h21v158.8h-21zM293.7 119.9h9v3h-9zM281.7 125.9h6M281.7 128.9h6M281.7 131.9h6M281.7 134.9h6M281.7 137.9h6M287.7 125.9h.1M287.7 128.9h.1M287.7 131.9h.1M287.7 134.9h.1M287.7 137.9h.1"/>
<path d="M308.7 125.9h.1M308.7 128.9h.1M308.7 131.9h.1M308.7 134.9h.1M308.7 137.9h.1M308.7 125.9h6M308.7 128.9h6M308.7 131.9h6M308.7 134.9h6M308.7 137.9h6M281.7 140.9h6M281.7 143.9h6"/>
<path d="M281.7 146.9h6M281.7 149.9h6M281.7 152.9h6M281.7 155.9h6M281.7 158.9h6M287.7 140.9h.1M287.7 143.9h.1M287.7 146.9h.1M287.7 149.9h.1M287.7 152.9h.1M287.7 155.9h.1M287.7 158.9h.1"/>
<path d="M308.7 140.9h.1M308.7 143.9h.1M308.7 146.9h.1M308.7 149.9h.1M308.7 152.9h.1M308.7 155.9h.1M308.7 158.9h.1M308.7 140.9h6M308.7 143.9h6M308.7 146.9h6M308.7 149.9h6M308.7 152.9h6"/>
<path d="M308.7 155.9h6M308.7 158.9h6M281.7 161.9h6M281.7 164.9h6M281.7 167.9h6M281.7 170.8h6M281.7 173.8h6M281.7 176.8h6M281.7 179.8h6M287.7 161.9h.1M287.7 164.9h.1M287.7 167.9h.1"/>
<path d="M287.7 170.8h.1M287.7 173.8h.1M287.7 176.8h.1M287.7 179.8h.1M308.7 161.9h.1M308.7 164.9h.1M308.7 167.9h.1M308.7 170.8h.1M308.7 173.8h.1M308.7 176.8h.1M308.7 179.8h.1M308.7 161.9h6"/>
<path d="M308.7 164.9h6M308.7 167.9h6M308.7 170.8h6M308.7 173.8h6M308.7 176.8h6M308.7 179.8h6M281.7 182.8h6M281.7 185.8h6M281.7 188.8h6M281.7 191.8h6M281.7 194.8h6M281.7 197.8h6"/>
<path d="M287.7 182.8h.1M287.7 185.8h.1M287.7 188.8h.1M287.7 191.8h.1M287.7 194.8h.1M287.7 197.8h.1M308.7 182.8h.1M308.7 185.8h.1M308.7 188.8h.1M308.7 191.8h.1M308.7 194.8h.1M308.7 197.8h.1"/>
<path d="M308.7 182.8h6M308.7 185.8h6M308.7 188.8h6M308.7 191.8h6M308.7 194.8h6M308.7 197.8h6M341.7 191.8h3M344.7 191.8h.1M251.8 218.8h.1M251.8 218.8h3M281.7 218.8h6M281.7 200.8h6"/>
<path d="M281.7 203.8h6M281.7 206.8h6M281.7 209.8h6M281.7 212.8h6M281.7 215.8h6M287.7 200.8h.1M287.7 203.8h.1M287.7 206.8h.1M287.7 209.8h.1M287.7 212.8h.1M287.7 215.8h.1M287.7 218.8h.1"/>
<path d="M308.7 200.8h.1M308.7 203.8h.1M308.7 206.8h.1M308.7 209.8h.1M308.7 212.8h.1M308.7 215.8h.1M308.7 218.8h.1M308.7 218.8h6M308.7 200.8h6M308.7 203.8h6M308.7 206.8h6M308.7 209.8h6"/>
<path d="M308.7 212.8h6M308.7 215.8h6M281.7 221.8h6M281.7 224.8h6M281.7 227.8h6M281.7 230.8h6M281.7 233.8h6M281.7 236.8h6M281.7 239.8h6M287.7 221.8h.1M287.7 224.8h.1M287.7 227.8h.1"/>
<path d="M287.7 230.8h.1M287.7 233.8h.1M287.7 236.8h.1M287.7 239.8h.1M308.7 221.8h.1M308.7 224.8h.1M308.7 227.8h.1M308.7 230.8h.1M308.7 233.8h.1M308.7 236.8h.1M308.7 239.8h.1M308.7 221.8h6"/>
<path d="M308.7 224.8h6M308.7 227.8h6M308.7 230.8h6M308.7 233.8h6M308.7 236.8h6M308.7 239.8h6M281.7 242.8h6M281.7 245.8h6M281.7 248.8h6M281.7 254.8h6M281.7 251.8h6M281.7 257.8h6"/>
<path d="M287.7 242.8h.1M287.7 245.8h.1M287.7 248.8h.1M287.7 251.8h.1M287.7 254.8h.1M287.7 257.8h.1M308.7 242.8h.1M308.7 245.8h.1M308.7 254.8h.1M308.7 248.8h.1M308.7 257.8h.1M308.7 251.8h.1"/>
<path d="M308.7 242.8h6M308.7 245.8h6M308.7 248.8h6M308.7 254.8h6M308.7 251.8h6M308.7 257.8h6M281.7 260.8h6M281.7 263.8h6M281.7 266.8h6M281.7 269.8h6M281.7 272.8h6M287.7 260.8h.1"/>
<path d="M287.7 263.8h.1M287.7 266.8h.1M287.7 269.8h.1M287.7 272.8h.1M293.7 275.7h9v3h-9zM308.7 260.8h.1M308.7 263.8h.1M308.7 266.8h.1M308.7 269.8h.1M308.7 272.8h.1M308.7 260.8h6M308.7 263.8h6"/>
<path d="M308.7 266.8h6M308.7 269.8h6M308.7 272.8h6"/>
<circle cx="346.2" cy="191.8" r="1.49"/>
<circle cx="250.3" cy="218.8" r="1.5"/>
</g>
<circle cx="275.7" cy="212.8" r=".59" fill="#f0f"/>
<circle cx="275.7" cy="212.8" r=".59" fill="none" stroke="#f0f" stroke-width=".3"/>
<circle cx="320.7" cy="152.9" r=".59" fill="#f0f"/>
<circle cx="320.7" cy="152.9" r=".59" fill="none" stroke="#f0f" stroke-width=".3"/>
<circle cx="275.7" cy="203.8" r=".59" fill="#f0f"/>
<circle cx="275.7" cy="203.8" r=".59" fill="none" stroke="#f0f" stroke-width=".3"/>
<circle cx="320.7" cy="143.9" r=".59" fill="#f0f"/>
<circle cx="320.7" cy="143.9" r=".59" fill="none" stroke="#f0f" stroke-width=".3"/>
<circle cx="275.7" cy="152.9" r=".59" fill="#f0f"/>
<circle cx="275.7" cy="152.9" r=".59" fill="none" stroke="#f0f" stroke-width=".3"/>
<circle cx="269.7" cy="230.8" r=".59" fill="#f0f"/>
<circle cx="269.7" cy="230.8" r=".59" fill="none" stroke="#f0f" stroke-width=".3"/>
<circle cx="320.7" cy="125.9" r=".59" fill="#f0f"/>
<circle cx="320.7" cy="125.9" r=".59" fill="none" stroke="#f0f" stroke-width=".3"/>
<g font-size="3.9">
<text x="480.8" y="423.1">SOM_B2B-2</text>
<text x="498.1" y="437.2">AMMDK-0A1</text>
<text x="576.7" y="447.7">10</text>
<text x="592.3" y="447.7">38</text>
</g>
<text font-size="3.6" x="471.2" y="418.1">TITLE</text>
<text font-size="3.5" x="583.6" y="447.6">OF</text>
<text font-size="3.3" x="481.1" y="437.6">C</text>
<g font-size="2.7" fill="#000080">
<text x="287.7" y="119.3">J900</text>
<text x="348.9" y="192.4">TP901</text>
<text x="241.6" y="219.4">TP900</text>
<text x="287.7" y="281.2">DF40C-100DS</text>
</g>
<g font-size="2.7">
<text x="156.2" y="129.8">COEX_UART_RX</text>
<text x="159.5" y="126.8">COEX_UART_TX</text>
<text x="414.2" y="126.8">VREG_L19A_2P8</text>
<text x="159.5" y="132.8">SDC2_CLK</text>
<text x="159.5" y="135.8">SDC2_DATA3</text>
<text x="414.2" y="132.8">VREG_L15A_1P8</text>
<text x="159.5" y="138.8">SDC2_DATA2</text>
<text x="159.5" y="141.8">SDC2_CMD</text>
<text x="414.2" y="138.8">USB2_HS_N</text>
<text x="414.2" y="141.8">USB2_HS_P</text>
<text x="159.5" y="144.8">SDC2_DATA1</text>
<text x="159.5" y="147.8">SDC2_DATA0</text>
<text x="414.2" y="147.8">USB1_HS_P</text>
<text x="159.5" y="150.8">VREG_L17A_2P8</text>
<text x="159.5" y="153.8">VREG_L21A_2P95</text>
<text x="414.2" y="150.8">USB1_HS_N</text>
<text x="159.5" y="159.8">VREG_L23A_2P8</text>
<text x="414.2" y="156.8">PM_VCOIN</text>
<text x="414.2" y="159.8">PCIE1_WAKE</text>
<text x="156.2" y="162.8">CAM_IRQ</text>
<text x="159.5" y="165.8">CAM2_RST_N</text>
<text x="414.2" y="165.8">CAM0_STANDBY_N</text>
<text x="414.2" y="162.8">PCIE1_RST_N</text>
<text x="159.5" y="168.8">TS0_RESET_N</text>
<text x="159.5" y="171.8">FLASH_STROBE_EN</text>
<text x="414.2" y="168.8">PCIE1_CLKREQ_N</text>
<text x="414.2" y="171.8">MEMS_RESET_N</text>
<text x="159.5" y="174.8">FLASH_STROBE_TRIG</text>
<text x="159.5" y="177.8">BLSP1_SPI_CS_N</text>
<text x="414.2" y="174.8">BLSP6_I2C_SDA</text>
<text x="414.2" y="177.8">VREG_L14A_1P8</text>
<text x="156.2" y="183.7">BLSP1_SPI_MISO</text>
<text x="159.5" y="180.8">BLSP1_SPI_MOSI</text>
<text x="414.2" y="180.8">BLSP6_I2C_SCL</text>
<text x="414.2" y="183.7">CODEC_RESET_N</text>
<text x="156.2" y="189.7">W_DISABLE_N</text>
<text x="159.5" y="186.8">BLSP1_SPI_CLK</text>
<text x="414.2" y="186.8">CAM0_RST_N</text>
<text x="414.2" y="189.7">SEC_MI2S_DATA0</text>
<text x="156.2" y="195.7">CODEC_INT1_N</text>
<text x="414.2" y="195.7">TER_MI2S_SCK</text>
<text x="159.5" y="198.7">CDC_MCLK</text>
<text x="159.5" y="201.7">VREG_L29A_2P8</text>
<text x="414.2" y="198.7">TER_MI2S_WS</text>
<text x="414.2" y="201.7">TER_MI2S_DATA0</text>
<text x="156.2" y="207.7">PCIE2_CLKREQ_N</text>
<text x="414.2" y="204.7">SLIMBUS_DATA0</text>
<text x="414.2" y="207.7">SLIMBUS_CLK</text>
<text x="156.2" y="210.7">PCIE2_WAKE</text>
<text x="414.2" y="210.7">SLIMBUS_DATA1</text>
<text x="414.2" y="213.7">SSC_PWR_EN</text>
<text x="159.5" y="216.7">APQ_RESOUT_N</text>
<text x="414.2" y="216.7">SSC_SPI_1_CLK</text>
<text x="414.2" y="219.7">SSC_SPI_1_CS_N</text>
<text x="156.2" y="222.7">ALSPG_INT_N</text>
<text x="159.5" y="225.7">SPKR_AMP_EN1</text>
<text x="414.2" y="222.7">SSC_SPI_1_MOSI</text>
<text x="414.2" y="225.7">SSC_SPI_1_MISO</text>
<text x="156.2" y="228.7">HRM_INT</text>
<text x="159.5" y="231.7">VREG_S4A_1P8</text>
<text x="414.2" y="228.7">SSC_SPI_1_CS1_MAG_N</text>
<text x="414.2" y="231.7">SSC_UART_2_RX</text>
<text x="156.2" y="237.7">USB2_ID</text>
<text x="414.2" y="234.7">SSC_I2C_3_SCL</text>
<text x="414.2" y="237.7">SSC_UART_2_TX</text>
<text x="159.5" y="240.7">RED_LED_DRV</text>
<text x="159.5" y="243.7">GREEN_LED_DRV</text>
<text x="414.2" y="240.7">SSC_I2C_3_SDA</text>
<text x="414.2" y="243.7">QUA_MI2S_DATA3</text>
<text x="159.5" y="246.7">BLUE_LED_DRV</text>
<text x="159.5" y="249.7">PMI8994_VREG_WLED</text>
<text x="414.2" y="246.7">QUA_MI2S_DATA0</text>
<text x="414.2" y="249.7">QUA_MI2S_DATA1</text>
<text x="156.2" y="252.7">PMI8994_WLED_SINK1</text>
<text x="156.2" y="255.7">PMI8994_WLED_SINK3</text>
<text x="414.2" y="252.7">QUA_MI2S_WS</text>
<text x="414.2" y="255.7">QUA_MI2S_SCK</text>
<text x="156.2" y="258.7">PMI8994_WLED_SINK2</text>
<text x="159.5" y="261.7">VREG_DISP</text>
<text x="414.2" y="258.7">QUA_MI2S_DATA2</text>
<text x="414.2" y="261.7">CAM1_RST_N</text>
<text x="156.2" y="264.7">PMI8994_CABC</text>
<text x="159.5" y="267.7">VREG_DISN</text>
<text x="414.2" y="264.7">BOOT_CONFIG1</text>
<text x="414.2" y="267.7">PCIE2_RST_N</text>
<text x="156.2" y="270.7">USB_HS1_VBUS_DET</text>
<text x="156.2" y="273.7">CODEC_INT2_N</text>
<text x="414.2" y="270.7">USB_HUB_RESET</text>
<text x="414.2" y="273.7">QUA_MI2S_MCLK</text>
<text x="287.7" y="284.2">HIROSE</text>
<text x="479" y="431.9">SIZE</text>
<text x="498.1" y="431.9">DRAWING</text>
<text x="513" y="431.9">NO</text>
<text x="407.6" y="434">Entropic Manikin LLC,</text>
<text x="584.5" y="432.2">REV</text>
<text x="584.8" y="436.7">1.0</text>
<text x="407.6" y="438.5">670 Transfer Rd,</text>
<text x="407.6" y="443">St Paul, MN55114 USA</text>
<text x="471.5" y="447.5">SCALE</text>
<text x="486.2" y="447.5">NONE</text>
<text x="505" y="447.5">RELEASE DATE</text>
<text x="533.5" y="447.5">07/02/2018</text>
<text x="561.1" y="447.8">SHEET</text>
</g>
<g font-size="2.7" fill="#004080">
<text x="289.5" y="126.5">1</text>
<text x="289.5" y="129.5">3</text>
<text x="305.4" y="126.5">2</text>
<text x="305.4" y="129.5">4</text>
<text x="289.5" y="132.5">5</text>
<text x="289.5" y="135.5">7</text>
<text x="305.4" y="132.5">6</text>
<text x="305.4" y="135.5">8</text>
<text x="289.5" y="138.5">9</text>
<text x="289.5" y="141.5">11</text>
<text x="303.9" y="138.5">10</text>
<text x="303.9" y="141.5">12</text>
<text x="289.5" y="144.5">13</text>
<text x="289.5" y="147.5">15</text>
<text x="303.9" y="144.5">14</text>
<text x="303.9" y="147.5">16</text>
<text x="289.5" y="150.5">17</text>
<text x="289.5" y="153.5">19</text>
<text x="303.9" y="150.5">18</text>
<text x="303.9" y="153.5">20</text>
<text x="289.5" y="156.5">21</text>
<text x="289.5" y="159.5">23</text>
<text x="303.9" y="156.5">22</text>
<text x="303.9" y="159.5">24</text>
<text x="289.5" y="162.5">25</text>
<text x="289.5" y="165.5">27</text>
<text x="303.9" y="162.5">26</text>
<text x="303.9" y="165.5">28</text>
<text x="289.5" y="168.5">29</text>
<text x="289.5" y="171.5">31</text>
<text x="303.9" y="168.5">30</text>
<text x="303.9" y="171.5">32</text>
<text x="289.5" y="174.5">33</text>
<text x="289.5" y="177.5">35</text>
<text x="303.9" y="174.5">34</text>
<text x="303.9" y="177.5">36</text>
<text x="289.5" y="180.5">37</text>
<text x="289.5" y="183.5">39</text>
<text x="303.9" y="180.5">38</text>
<text x="303.9" y="183.5">40</text>
<text x="289.5" y="186.5">41</text>
<text x="289.5" y="189.5">43</text>
<text x="303.9" y="186.5">42</text>
<text x="303.9" y="189.5">44</text>
<text x="289.5" y="192.5">45</text>
<text x="289.5" y="195.5">47</text>
<text x="303.9" y="192.5">46</text>
<text x="303.9" y="195.5">48</text>
<text x="289.5" y="198.5">49</text>
<text x="289.5" y="201.5">51</text>
<text x="303.9" y="198.5">50</text>
<text x="303.9" y="201.5">52</text>
<text x="289.5" y="204.5">53</text>
<text x="289.5" y="207.5">55</text>
<text x="303.9" y="204.5">54</text>
<text x="303.9" y="207.5">56</text>
<text x="289.5" y="210.5">57</text>
<text x="289.5" y="213.5">59</text>
<text x="303.9" y="210.5">58</text>
<text x="303.9" y="213.5">60</text>
<text x="289.5" y="216.5">61</text>
<text x="289.5" y="219.5">63</text>
<text x="303.9" y="216.5">62</text>
<text x="303.9" y="219.5">64</text>
<text x="289.5" y="222.5">65</text>
<text x="289.5" y="225.4">67</text>
<text x="303.9" y="222.5">66</text>
<text x="303.9" y="225.4">68</text>
<text x="289.5" y="228.4">69</text>
<text x="289.5" y="231.4">71</text>
<text x="303.9" y="228.4">70</text>
<text x="303.9" y="231.4">72</text>
<text x="289.5" y="234.4">73</text>
<text x="289.5" y="237.4">75</text>
<text x="303.9" y="234.4">74</text>
<text x="303.9" y="237.4">76</text>
<text x="289.5" y="240.4">77</text>
<text x="289.5" y="243.4">79</text>
<text x="303.9" y="240.4">78</text>
<text x="303.9" y="243.4">80</text>
<text x="289.5" y="246.4">81</text>
<text x="289.5" y="249.4">83</text>
<text x="303.9" y="246.4">82</text>
<text x="303.9" y="249.4">84</text>
<text x="289.5" y="252.4">85</text>
<text x="289.5" y="255.4">87</text>
<text x="303.9" y="255.4">88</text>
<text x="303.9" y="252.4">86</text>
<text x="289.5" y="258.4">89</text>
<text x="289.5" y="261.4">91</text>
<text x="303.9" y="258.4">90</text>
<text x="303.9" y="261.4">92</text>
<text x="289.5" y="264.4">93</text>
<text x="289.5" y="267.4">95</text>
<text x="303.9" y="264.4">94</text>
<text x="303.9" y="267.4">96</text>
<text x="289.5" y="270.4">97</text>
<text x="289.5" y="273.4">99</text>
<text x="302.4" y="273.4">100</text>
<text x="303.9" y="270.4">98</text>
</g>
<g font-size="2.7" fill="#f00">
<text x="330.3" y="191.1">TYPE-C_INT</text>
<text x="255.4" y="218.1">TYPE-C_SW_DIR</text>
</g>
<g font-size="2.2">
<text x="62.9" y="2.3">5</text>
<text x="182.8" y="2.3">4</text>
<text x="302.7" y="2.3">3</text>
<text x="422.6" y="2.3">2</text>
<text x="542.5" y="2.3">1</text>
<text x=".8" y="61.1">D</text>
<text x="603.2" y="61.1">D</text>
<text x=".8" y="173.5">C</text>
<text x="603.2" y="173.5">C</text>
<text x=".8" y="285.9">B</text>
<text x="603.2" y="285.9">B</text>
<text x=".8" y="398.3">A</text>
<text x="603.2" y="398.3">A</text>
<text x="62.9" y="454.8">5</text>
<text x="182.8" y="454.8">4</text>
<text x="302.7" y="454.8">3</text>
<text x="422.6" y="454.8">2</text>
<text x="542.5" y="454.8">1</text>
</g>
</svg>
